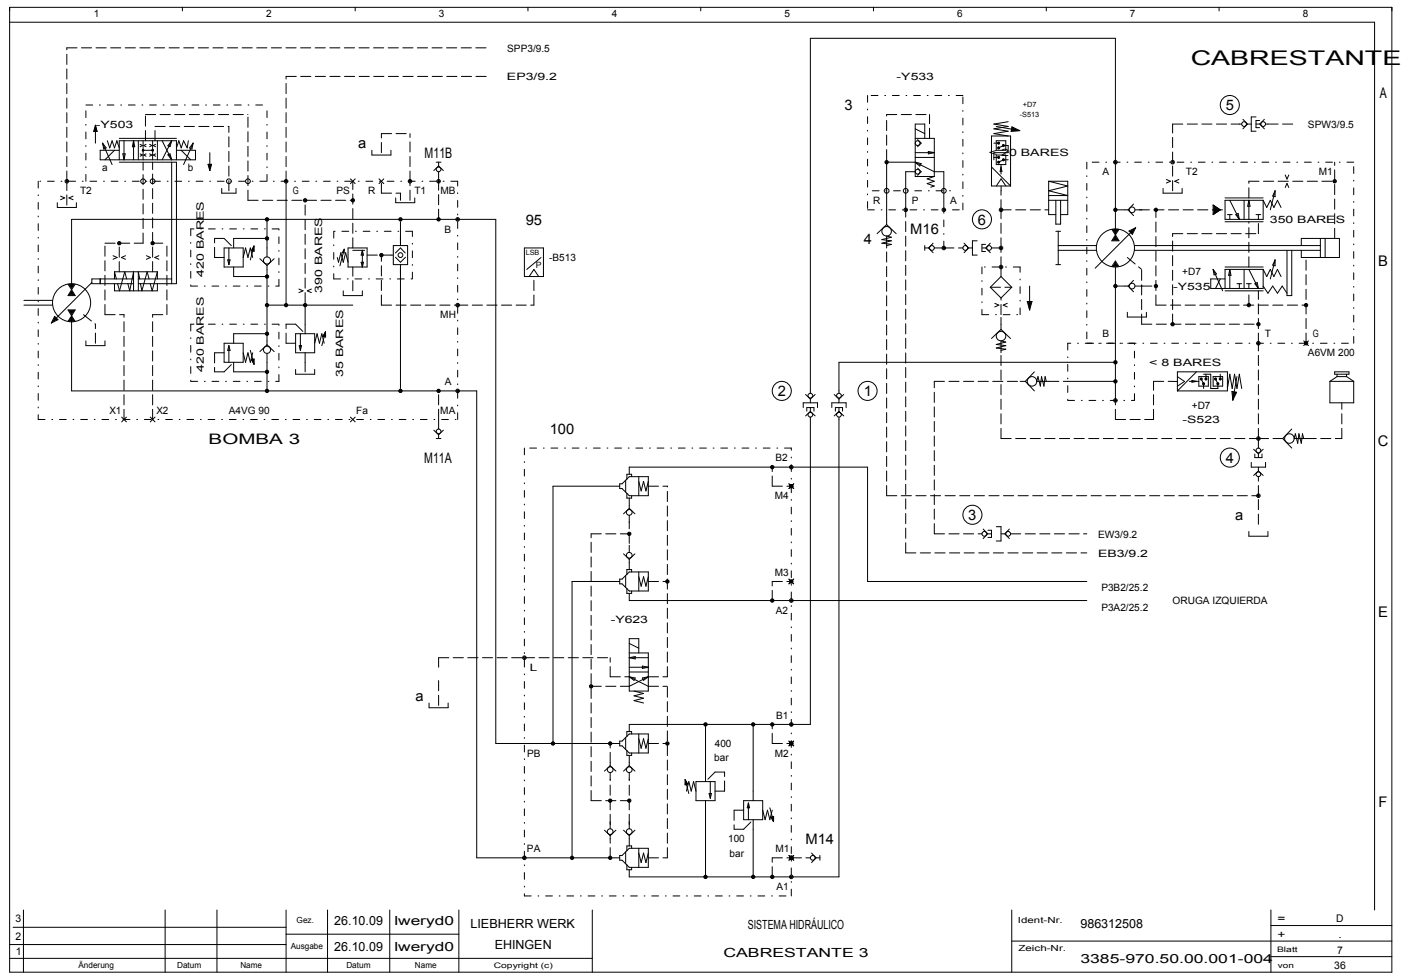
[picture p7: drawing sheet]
<svg xmlns="http://www.w3.org/2000/svg" width="582mm" height="406mm" viewBox="0 0 582 406" stroke-linecap="round" stroke-linejoin="round" font-family="sans-serif">
<g fill="none" stroke="#000" stroke-width=".42">
<path d="M4 3.1h574.2v400.9h-574.2zM4 9.2h567v369M75.8 3.1v1.4M147.6 3.1v1.4M219.3 3.1v1.4M291.1 3.1v1.4M362.9 3.1v1.4M434.6 3.1v1.4M506.4 3.1v1.4M39.6 52.1l.8 2.6h-1.5zM39.6 52.1l.5 2.4h-1l.5-1.6 .2 1.4h-.5l.3-.8M39.6 52.1v7.4"/>
<path d="M42.6 59.5l1.5 2-1 .5zM42.6 59.5l4 8.9M44.6 58.5l1 3 1-3 1 3 .9-3 1 3M49.5 57.5h23.8M51.5 58.5v7.9M55.5 58.5v7.9M55.5 58.5l.5 2.5h-1zM57.5 58.5v7.9M58.2 60l.9 .5-.9 .5M59.4 58.5v7.9M60.7 60l-1 .5 1 .5M62.2 60l.9 .5-.9 .5"/>
<path d="M63.4 58.5v7.9M64.6 60l-.9 .5 .9 .5M65.4 58.5v7.9M67.4 58.5l3.9 7.9M71.3 58.5l-.7 2.5-.9-.4zM71.3 58.5l-3.9 7.9M78.2 58.5l-.4 3-1.5-3-1 3-1-3-1 3M80.2 59.5l-.5 2.5-1-.5zM80.2 59.5l-3.9 8.9M380.2 57.5h7.9v15.8M380.2 53.5l4 2M381.2 58l1.5 1.5-1.5 1.5"/>
<path d="M384.2 57.5v-5.9h-4v21.7h7.9M411.9 56.5h7.9v20.8h-7.9zM412.9 59.5h2M413.9 58.5h3.9v4h-3.9zM413.9 52.6l9.7 1.7M418.8 50.6l-5.9 1 5.9 1-5.9 .9 5.9 1-5.9 1 5.9 1M420.4 52.7l3.2 1.6-3.6 .3zM421.7 53.9l-.9-.5-.1 .5 1.8 .2-2-1.1-.2 1.3h3.3M514.8 51.6h1M516.3 49.6l1.9 2M518.2 51.6h1.6M518.2 51.6l-1.9 1.9"/>
<path d="M521.8 48.6h-2v5.9h2M521.8 51.6h2M523.3 50.1h-1.5v2.9h1.5M525.2 49.6l-1.8 2 1.8 1.9M525.7 51.6h1M47.6 62.5l-4 3.9M49.5 62.5h-7.9v3.9h39.6v-3.9h-7.9M49.5 66.4v-7.9h23.8v7.9M49.5 67.4h23.8v50.5h-15.8M51 63.9h1l-.5 2.5zM58.2 63.9l.9 .5-.9 .5M59.4 62.5h4"/>
<path d="M60.7 63.9l-1 .5 1 .5M62.2 63.9l.9 .5-.9 .5M64.6 63.9l-.9 .5 .9 .5M69.7 64.3l.9-.4 .7 2.5zM71.3 67.4v50.5M75.3 62.5l3.9 3.9M86.4 68.3h1.5l-.7 2.6zM87.2 69.4l.3-.8h-.5l.2 1.4 .5-1.6h-1l.5 2.5M87.2 63.4v7.5M92.1 78.3v2h6v-2M118.8 75.3v50.5M145.6 74.3l2 2"/>
<path d="M147.6 74.3l-2 2M154.5 62.5v1.9h7.9v-1.9M157.5 74.3l1.9 2M159.4 74.3l-1.9 2M180.2 70.9l2-1.9 2 1.9M181.2 67.4h2M182.2 67.4v2M380.2 67.4h-11.9v25.9M380.2 63.4h7.9M380.2 65.4h7.9M380.2 67.4l2.5 .6-.6 1-1.9-1.5M380.2 67.4l7.9 4h4v15.8"/>
<path d="M380.2 71.4h-4v15.8M381.2 69.9l1.5 1.5-1.5 1.4M385.6 62.9l2.5 .5-2.5 .5zM388.1 73.3l-2.9 1 2.9 1-2.9 1 2.9 1-1.5 .5M411.9 69.4l7.9 7.9M412.9 65.4h2M413.9 64.4h3.9v4h-3.9zM413.9 77.3l2-3 1.9 3M414.9 61.5l1.9-1h2v2.9h-5.9v3M415.8 69.4l.4 1.8h-.7zM415.9 77.3v2M418.8 66.4h-2l-1.9 1"/>
<path d="M435.6 75.3h8v13.9h-3M435.6 75.3l8 2-8 2 8 2h-8M435.6 75.3v13.9h3M483.2 78.3v2h7.9v-2M484.5 74.6l1.7 .7-1.7 .8M489.7 74.6l-1.7 .7 1.7 .8M529.7 79.3v2.5l-1-.3zM529.7 79.3l-2 7.9M533.9 72.7l.7 1.7 .8-1.7M533.9 77.9l.7-1.7 .8 1.7M23.8 84.2v2h7.9v-2M25.2 81.5l1.7 .8-1.7 .7"/>
<path d="M30.4 81.5l-1.7 .8 1.7 .7M110.9 99.1h-13.8v3.9M110.9 91.2v15.6M164.4 82.3v1.9h7.9v-1.9M166.4 92.2v9.9M368.3 93.3l-3.9 3.8M368.3 93.3l4 3.8M435.6 83.2h8M438.6 83.2v9.9h2v-9.9M438.6 96.1h2M439.6 96.1v13.9M461.9 95.3l1.5 2.3"/>
<path d="M462.3 95.4h2.1l-1 1.7zM462.8 95.7h1.2l-.6 .8zM463.2 99.3h.4zM463.3 96h.1M463.4 97.6v-81.7h-126.8v147.5M463.4 97.6l1.4 2.5h-2.9zM463.4 98.2l.9 1.6h-1.9zM463.4 98.8l.5 .7h-1zM464.8 95.3l-1.4 2.3M467.3 87.2h1.3M468.6 87.2l2.3 2.4M469 96l2.8-1.4-1.4 2.8z"/>
<path d="M469.5 96.1l1.6-.8-.8 1.6zM470 96.2l.4-.2-.2 .5zM470.9 84.8l-2.3 2.4M471.5 87.2h2.9M471.8 94.6l-16.9 16.9M503.9 85.2l3 2-3 2zM506.6 87.2l-2.4-1.5v3l2.2-1.4-1.9-1v1.9l1.5-.9-1.3-.6v1.1l.9-.5-.7-.2v.3l.2-.1M508.9 83.2h15.8v8h-15.8zM508.9 92.2h15.8M508.9 82.3h15.8M509.9 89.2h2M510.9 89.2v2"/>
<path d="M510.9 83.2l3.9 8M513.4 89.2l.9-.5 .5 2.5zM516.8 83.2v8M518.8 83.2v8M518.8 83.2l.5 2.5h-1zM521.8 89.2h2M522.8 89.2v2M524.7 83.2l1.5 3 1.5-3 1.5 3 1.5-3 1.5 3M548.5 99.1v7.9M550.5 99.1v7.9M28.3 118.1l1.4 2.3M28.8 118.2h1.9l-1 1.6z"/>
<path d="M29.2 118.5h1l-.5 .8zM29.5 118.7h.4l-.2 .3zM29.7 117.9v-26.7h176.3v217.8h51.4M31.2 118.1l-1.5 2.3M38.2 117.4l-16.9 16.8M41.6 115.9v2M46.9 106.3l1.7 .7-1.7 .7M47.6 117.9v3h17.8v-3M47.6 112.9v3M47.6 112.9l.8 3M47.6 112.9h17.8M52.1 106.3l-1.7 .7 1.7 .7"/>
<path d="M52.6 115.9l-.8-3-2.2 8-.8-3M53.1 117.9l.8 3 1.6-8v8M55.5 115.9h-17.3v2h17.3M57.5 115.9h13.8M58.1 115.9l-.6-3v8M60.8 106.3l1.7 .7-1.7 .7M61.9 115.9l-.8-3-2.2 8-.5-3M65.4 112.9v3M65.4 112.9l-2.2 8-.8-3M66 106.3l-1.7 .7 1.7 .7M93.1 103h7.9v8h-7.9zM94.6 108h1l-.5 2z"/>
<path d="M95.1 103v7M97.1 111v3.9h13.8M101 107l1-4 1 4 1-4 1 4M105.5 102.2l.1 2.2-1.2-.3zM105.5 102.2l-1.5 5.8M105.5 102.2l-.8 1.9 .7 .2v-1.4l-.4 1 .3 .1-.1-.6M107.9 107.5l3 2.8M110.9 110.3v33M113.9 107.5l-3 2.8M140.1 107l.5 2 1-4 1 4 1-4 1 4M143 103.6l-.8 1.3 .8 .2v-1.6l-1.8 7M144.6 103h7.9v8h-7.9z"/>
<path d="M146.6 104h4.9M150 109h1l-.5 2zM150.5 104l.5 2h-1zM150.5 104v7M162.4 106h1M163.4 102.1h5.9v7.9h-5.9zM164.3 106.9l2.1 2.1 2-2.1M164.3 105.1l2.1-2.1 1.9 2.1M166.4 110v51.5M217.8 103h8v11.9h-8zM219.8 114.9l2-2.9 2 2.9M224.8 107l-6 5"/>
<path d="M368.3 102.1l2-.5-4-.5 4-1-4-.5 4-1-2-.5v4.9M384.2 103h1.9M384.2 102.1v1.9M387.6 101.1l-1.9 1.9 1.9 2M400.5 101.1l1.9 1.9M402.4 103h1.6M402.4 103l-1.9 2M405.9 100.1h-1.9v5.9h1.9M407.9 103h1.6M409.4 101.6h-1.5v2.9h1.5M409.5 103l1.9 2M411.4 119.4l4.4-4.5 4.5 4.5-4.5 4.4z"/>
<path d="M411.4 101.1l-1.9 1.9M427.7 118.9v9.9M438.6 110h2M439.6 102.1h15.8M439.6 104h15.8M461.9 110.8l1.5-2.3 1.4 2.3M463.4 111v55.4M463.4 109.1l.9 1.6h-1.9zM463.4 109.6l.5 .8h-1zM463.4 109.9l.2 .3h-.4zM467.3 118.9h1.3M468.6 118.9l2.3 2.4"/>
<path d="M470.9 116.5l-2.3 2.4M471.3 102.1h77.2M471.3 104h77.2M471.5 118.9h2.9M503.9 112l4 8.9M503.9 112l1.4 1.8-1 .4zM506.9 115.9l-2 4M508.9 111h15.8M510.9 112v7.9M510.9 112l.5 2.4h-1zM513.8 117.9h2M514.8 117.9v2"/>
<path d="M516.8 112v7.9M517.8 117.9h2M518.8 117.9v2M518.8 112l4 7.9M521.3 117.9l1-.5 .5 2.5zM524.7 112v7.9h-21.7v-4h5.9M524.7 112h-15.8v7.9M524.7 112l1.5 2.9 1.5-2.9 1.5 2.9 1.5-2.9 1.5 2.9M524.7 118.9l2 3 2-3 2 3 2-3 1.9 3M529.7 108v2.5l-1-.3zM529.7 108l-2 7.9M534.6 104v18.8h2v-18.8"/>
<path d="M540.6 102.1v-3h15.8v7.9h-15.8v-3M9.9 126.8h11.9M9.9 124.8h11.9M22.7 131.5l1.4 1.3-2.8 1.4zM22.8 131.9l.8 .8-1.6 .8zM22.9 132.3l.2 .3-.4 .2zM28.3 128.8h2.9l-1.5 2.5zM28.8 129.1h1.9l-1 1.6zM29.2 129.4h1l-.5 .7zM29.5 129.6h.4zM29.7 120.4l1.5 2.4h-2.9zM29.7 131.3v31.1h168.3v194.1h59.4"/>
<path d="M29.7 121.6l.5 .6h-1zM29.7 121l1 1.5h-1.9zM29.7 131.3l1.5 2.2M29.6 132.8h.1M29.7 132.3l.6 .8h-1.2zM29.7 131.8l1.1 1.6h-2.1zM29.7 131.3l-1.4 2.2M29.8 122h-.3h.4M110.9 138.7h-13.8v3.9M110.9 126.8h35.7M122.8 138.7h7.9v7.9h-7.9zM124.2 120.1l1.7 .8-1.7 .7"/>
<path d="M124.8 138.7v6.9M126.8 126.8v11.9M129.4 120.1l-1.7 .8 1.7 .7M135.2 137.9l.1 2.2-1.2-.3zM135.2 137.9l-1.5 5.7M135.2 137.9l-.8 1.8 .7 .2v-1.4l-.4 1.1 .3 .1-.1-.7M142.6 120.9v1.9h7.9v-1.9M413.2 126.1l1.7 .7-1.7 .7M415.8 134.7v2.2M415.8 136.9l-3.9 3.8M415.8 136.9l4 3.8M418.4 126.1l-1.7 .7 1.7 .7"/>
<path d="M426.7 125.3h2l-1 3.5zM427.7 126.8l.4-1h-.6l.2 1.9 .7-2.2h-1.3l.6 3.3M468.3 129.8v2h7.9v-2M508.9 120.9h15.8M35.7 141.7v1.9h7.9v-1.9M93.1 142.6h7.9v8h-7.9zM95.1 143.6v7M95.1 143.6l.5 2h-1zM97.1 150.6v3.9h13.8M101 146.6l1 4 1-4 1 4 1-4M104 145.6l1.5 5.8M104.4 149.5l1.2-.3-.1 2.2z"/>
<path d="M105.2 150.2l.1-.6-.3 .1 .4 1v-1.4l-.7 .3 .8 1.8M110.9 146.8v15.6M110.9 143.3l3 2.8M110.9 143.3l-3 2.8M122.8 153.5v2h7.9v-2M124.3 143.6h1l-.5 2zM126.8 146.6v7.9M130.7 142.6l1-3.9 1 3.9 1-3.9 1 3.9M415.8 145.6l2-.5-3.9-.5 3.9-1-3.9-.5 3.9-1-2-.4v4.9M423.8 158.5h2.1M425.9 158.5l3.8 3.9M429.7 154.5l-3.8 4"/>
<path d="M434.6 158.5l-.4-2-.5 4-1-4-.5 4-1-4-.5 2h4.9M443.6 158.5h19.8M463.4 150.6h-114.9v12.8M487.1 158.5h2M489.1 154.5h20.8v7.9h-20.8M489.1 156.5l3 2-3 2M495.2 158.1l1.8 .4-1.8 .4zM497 154.5l-7.9 8v-7.9M498 156.5h4v4h-4zM499 157.5l1 2v2M500 155.5h3v6h2.9v-2l-1-2M501 155.5v2"/>
<path d="M503.9 156.5h4v4h-4zM506.9 155.5v2M513.8 156.5l-1.7 9.8M541.6 141.7l2 1.9M543.6 141.7l-2 1.9M552.5 158.5h9.9M552.5 158.5v8.9h9.9v-8.9M554.4 154.5h6v1h-6zM555.4 156.5h4M555.4 155.5v1M555.4 156.5l-2.9 2M559.4 155.5v1"/>
<path d="M559.4 156.5l3 2M50.5 173.3l2 2M52.5 173.3l-2 2M62.4 173.3l2 2M64.4 173.3l-2 2M145.6 173.3l2 2M147.6 173.3l-2 2M180.2 178.8l2 1.9 2-1.9M333.7 169.4v-2h5.9v2M334.7 172.8l1.9-1.8 2 1.8M334.7 163.9l1.9 1.9M335.2 170.9v-1.5h2.9v1.5"/>
<path d="M336.6 173.3v127.7h-75.2v3M336.6 165.8v1.6M336.6 169.4v2M338.6 163.9l-2 1.9M345.5 169.4v-2h6v2M346.5 172.8l2-1.8 2 1.8M346.5 163.9l2 1.9M347 170.9v-1.5h3v1.5M348.5 173.3v191.1h-87.1v-3M348.5 165.8v1.6M348.5 169.4v2M350.5 163.9l-2 1.9"/>
<path d="M509.9 161.5l1-6 1 6 1-6 .9 6 1-6 1 6M511.8 162.7l1.9 .3-1.6 3.3zM512.5 164.3l.5-.9-.5-.1-.2 1.9 1.1-2-1.3-.3v3.4M536.6 178.3l-3.7 3.9M181.2 182.2h2M182.2 180.3v1.9M259.9 199.6v4.9M261.4 197.1v-3h99v47.5h91.1M262.4 198.1v-1h-2v2M265.4 198.1v7.9M519.8 192.1v2h5.9v-2M520.8 186.7l2 1.9"/>
<path d="M521.3 188.7v1.5h2.9v-1.5M522.8 188.6v1.6M522.8 194.1v1.6M522.8 195.7l-2 1.9M522.8 195.7l1.9 1.9M524.7 186.7l-1.9 1.9M530.7 182.2h2.2M532.9 182.2l3.7 4M541.6 182.2l-.5-1.9-.5 3.9-1-3.9-.5 3.9-1-3.9-.5 1.9h5M257.4 201.1h1l3-3h7.9v7.9h-7.9l-3-3h-1zM257.4 202h-27.7v107M260.4 205v2h2v-1"/>
<path d="M261.4 207v4.3M261.4 214.1v3M261.4 211.3l2.4 2.2M261.4 211.3l-2.4 2.2M265.4 200.1l.9 3.9 1-3.9 1 3.9 1-3.9M327.7 201.1l2 1.9M329.7 201.1l-2 1.9M408.4 219.9l1.9 1.9M413.9 218.9h1.9v5.9h-1.9M419.3 219.9l-1.9 1.9M259 230.2l2.4 2.2M259.9 239.2v4.9"/>
<path d="M261.4 226.6v3M261.4 232.4v4.3M262.4 237.7v-1h-2v2M263.8 230.2l-2.4 2.2M265.4 237.7v7.9M265.4 239.7l.9 3.9 1-3.9 1 3.9 1-3.9M410.3 221.8h1.6M410.3 221.8l-1.9 2M410.4 220.4h1.5v2.9h-1.5M415.8 221.8h1.6M417.4 221.8l1.9 2M518.8 220.9v1.9h7.9v-1.9"/>
<path d="M257.4 240.7h1l3-3h7.9v7.9h-7.9l-3-3h-1zM257.4 241.6h-19.8v114.9M260.4 244.6v2h2v-1M261.4 246.6v3h190.1M327.7 240.7l2 1.9M329.7 240.7l-2 1.9M261.4 271.3h7.9v15.9h-7.9v-21.8h4v5.9M261.4 279.3h7.9M261.4 277.3h7.9M261.4 273.3h7.9M261.4 273.3l2.5-.5v1zM261.4 267.4l4 2"/>
<path d="M266.8 276.8l2.5 .5-2.5 .5zM178.2 292.1v2h8v-2M261.4 281.2l7.9 4M261.4 281.2l2.5 .5-.5 1zM263.4 287.2l3.9 1-3.9 1 3.9 1-3.9 .9 3.9 1M266.8 281.7l2.5-.5-2 1.5zM269.3 281.2l-7.9 4M253.5 316.9v1.3M253.5 318.2l2.4 2.2M253.5 318.2l-2.4 2.2M257.4 308h1l3-3h7.9v7.9h-7.9l-3-2.9h-1zM259.9 306.5v4.9"/>
<path d="M260.4 311.9v2h2v-1M261.4 313.9v4.3M261.4 318.2l2.4 2.2M261.4 318.2l-2.4 2.2M262.4 305v-1h-2v2M265.4 305v7.9M265.4 307l.9 3.9 1-3.9 1 3.9 1-3.9M293.1 301v23.8M312.9 301v31.7M327.7 308l2 2M329.7 308l-2 2M253.5 321v3"/>
<path d="M261.4 321v3M284.6 324l1.1 1.9-1.1 .3zM284.6 324l1.6 5.8M284.6 324l.9 1.8-.8 .2 .1-1.4 .4 1.1-.4 .1 .1-.6M285.2 328.8l1-4 .9 4 1-4 1 4M289.1 324.8h7.9v7.9h-7.9zM293.1 332.7v31.7M294.6 329.8h1l-.5 1.9zM295.1 324.8v6.9M308.9 332.7h7.9v7.9h-7.9zM310.9 333.7v6.9M310.9 333.7l.5 2h-1z"/>
<path d="M316.8 336.7l1 3.9 1-3.9 1 3.9 1-3.9M319.8 335.7l1.5 5.7M320.2 339.6l1.2-.3-.1 2.1zM251.1 345l2.4 2.3M253.5 341.4v3M253.5 347.3v1.3M255.9 345l-2.4 2.3M257.4 355.5h1l3-3h7.9v7.9h-7.9l-3-2.9h-1zM259 345l2.4 2.3M259.9 354v5M260.4 359.5v1.9h2v-1M261.4 341.4v3"/>
<path d="M261.4 347.3v4.2M262.4 352.5v-1h-2v2M263.8 345l-2.4 2.3M265.4 352.5v7.9M265.4 354.5l.9 4 1-4 1 4 1-4M312.9 340.6v23.8M321 340.3l.1-.7-.3 .1 .4 1.1v-1.4l-.7 .2 .8 1.8M327.7 355.5l2 2M329.7 355.5l-2 2M337.1 354.5l1.9 2-1.9 2M338.6 356.5h2M340.6 355.5v2"/>
<path d="M9.7 378.2v25.8M68.6 378.2v25.8M90.1 378.2v25.8M118.8 378.2v25.8M136.1 378.2v25.8M161.9 378.2v25.8M190.6 378.2v25.8M246.1 378.2v25.8M420.3 378.2v25.8M528 378.2v25.8M4 398.3h242.1M4 392.5h114.8"/>
<path d="M5.4 385.3h113.4M118.8 388.2h71.8M420.3 391.1h157.9M528 397.5h50.2M528 384.6h50.2"/>
<circle cx="381.2" cy="59.5" r=".99"/>
<circle cx="414.8" cy="59.5" r=".42"/>
<circle cx="414.8" cy="59.5" r=".3"/>
<circle cx="414.9" cy="59.5" r=".12"/>
<circle cx="510.9" cy="43.6" r="4"/>
<circle cx="516.8" cy="51.6" r=".99"/>
<circle cx="524.7" cy="51.6" r=".99"/>
<circle cx="27.8" cy="75.3" r=".74"/>
<circle cx="27.8" cy="75.3" r=".37"/>
<circle cx="59.4" cy="75.3" r=".99"/>
<circle cx="59.4" cy="62.5" r=".35"/>
<circle cx="59.4" cy="62.5" r=".25"/>
<circle cx="59.4" cy="62.5" r=".1"/>
<circle cx="63.4" cy="75.3" r=".99"/>
<circle cx="63.4" cy="62.5" r=".35"/>
<circle cx="63.4" cy="62.5" r=".25"/>
<circle cx="63.4" cy="62.5" r=".1"/>
<circle cx="95.1" cy="75.3" r=".99"/>
<circle cx="103" cy="75.3" r=".99"/>
<circle cx="118.8" cy="75.3" r=".74"/>
<circle cx="118.8" cy="75.3" r=".37"/>
<circle cx="170.3" cy="75.3" r=".74"/>
<circle cx="170.3" cy="75.3" r=".37"/>
<circle cx="182.2" cy="70.4" r=".99"/>
<circle cx="182.2" cy="75.3" r=".74"/>
<circle cx="182.2" cy="75.3" r=".37"/>
<circle cx="368.3" cy="79.3" r=".99"/>
<circle cx="368.3" cy="67.4" r=".5"/>
<circle cx="368.3" cy="67.4" r=".69"/>
<circle cx="368.3" cy="67.4" r=".2"/>
<circle cx="376.2" cy="79.3" r=".99"/>
<circle cx="381.2" cy="71.4" r=".99"/>
<circle cx="392.1" cy="79.3" r=".99"/>
<circle cx="414.8" cy="65.4" r=".42"/>
<circle cx="414.8" cy="61.5" r=".42"/>
<circle cx="414.8" cy="67.4" r=".42"/>
<circle cx="414.8" cy="61.5" r=".3"/>
<circle cx="414.8" cy="65.4" r=".3"/>
<circle cx="414.8" cy="67.4" r=".3"/>
<circle cx="414.9" cy="67.4" r=".12"/>
<circle cx="414.9" cy="61.5" r=".12"/>
<circle cx="414.9" cy="65.4" r=".12"/>
<circle cx="416.8" cy="66.4" r=".42"/>
<circle cx="416.8" cy="66.4" r=".3"/>
<circle cx="416.8" cy="60.5" r=".42"/>
<circle cx="416.8" cy="60.5" r=".3"/>
<circle cx="416.8" cy="66.4" r=".12"/>
<circle cx="416.8" cy="60.5" r=".12"/>
<circle cx="463.4" cy="67.4" r=".74"/>
<circle cx="463.4" cy="67.4" r=".37"/>
<circle cx="487.1" cy="67.4" r=".74"/>
<circle cx="487.1" cy="67.4" r=".37"/>
<circle cx="554.4" cy="75.3" r=".5"/>
<circle cx="554.4" cy="75.3" r=".69"/>
<circle cx="554.4" cy="75.3" r=".2"/>
<circle cx="110.9" cy="99.1" r=".5"/>
<circle cx="110.9" cy="91.2" r=".5"/>
<circle cx="110.9" cy="91.2" r=".69"/>
<circle cx="110.9" cy="99.1" r=".69"/>
<circle cx="110.9" cy="91.2" r=".2"/>
<circle cx="110.9" cy="99.1" r=".2"/>
<circle cx="126.8" cy="83.2" r=".5"/>
<circle cx="126.8" cy="83.2" r=".69"/>
<circle cx="126.8" cy="83.2" r=".2"/>
<circle cx="146.6" cy="83.2" r=".5"/>
<circle cx="146.6" cy="83.2" r=".69"/>
<circle cx="146.6" cy="83.2" r=".2"/>
<circle cx="166.4" cy="91.2" r=".5"/>
<circle cx="166.4" cy="91.2" r=".69"/>
<circle cx="166.4" cy="91.2" r=".2"/>
<circle cx="182.2" cy="91.2" r=".69"/>
<circle cx="182.2" cy="91.2" r=".5"/>
<circle cx="182.2" cy="91.2" r=".2"/>
<circle cx="190.1" cy="91.2" r=".74"/>
<circle cx="190.1" cy="91.2" r=".37"/>
<circle cx="368.3" cy="96.1" r="1.98"/>
<circle cx="376.2" cy="87.2" r=".74"/>
<circle cx="376.2" cy="87.2" r=".37"/>
<circle cx="392.1" cy="87.2" r=".74"/>
<circle cx="392.1" cy="87.2" r=".37"/>
<circle cx="407.9" cy="91.2" r="4"/>
<circle cx="415.8" cy="87.2" r=".74"/>
<circle cx="415.8" cy="87.2" r=".37"/>
<circle cx="463.4" cy="87.2" r=".69"/>
<circle cx="463.4" cy="87.2" r=".5"/>
<circle cx="463.4" cy="87.2" r=".2"/>
<circle cx="470.3" cy="87.2" r="1.19"/>
<circle cx="480.2" cy="87.2" r=".5"/>
<circle cx="480.2" cy="87.2" r=".69"/>
<circle cx="480.2" cy="87.2" r=".2"/>
<circle cx="49.5" cy="101.1" r=".5"/>
<circle cx="49.5" cy="101.1" r=".69"/>
<circle cx="49.5" cy="101.1" r=".2"/>
<circle cx="63.4" cy="101.1" r=".69"/>
<circle cx="63.4" cy="101.1" r=".5"/>
<circle cx="63.4" cy="101.1" r=".2"/>
<circle cx="110.9" cy="108.2" r="1.49"/>
<circle cx="110.9" cy="114.9" r=".5"/>
<circle cx="110.9" cy="114.9" r=".69"/>
<circle cx="110.9" cy="114.9" r=".2"/>
<circle cx="158.4" cy="106" r=".5"/>
<circle cx="158.4" cy="106" r=".69"/>
<circle cx="158.4" cy="106" r=".2"/>
<circle cx="166.4" cy="106" r=".99"/>
<circle cx="387.1" cy="103" r=".99"/>
<circle cx="392.1" cy="103" r=".74"/>
<circle cx="392.1" cy="103" r=".37"/>
<circle cx="401" cy="103" r=".99"/>
<circle cx="410.9" cy="103" r=".99"/>
<circle cx="415.8" cy="103" r=".74"/>
<circle cx="415.8" cy="111" r=".74"/>
<circle cx="415.8" cy="103" r=".37"/>
<circle cx="415.8" cy="111" r=".37"/>
<circle cx="463.4" cy="103" r="7.9"/>
<circle cx="463.4" cy="118.9" r=".69"/>
<circle cx="463.4" cy="118.9" r=".5"/>
<circle cx="463.4" cy="118.9" r=".2"/>
<circle cx="470.3" cy="118.9" r="1.19"/>
<circle cx="480.2" cy="118.9" r=".5"/>
<circle cx="480.2" cy="118.9" r=".69"/>
<circle cx="480.2" cy="118.9" r=".2"/>
<circle cx="29.7" cy="125.8" r="7.9"/>
<circle cx="110.9" cy="138.7" r=".5"/>
<circle cx="110.9" cy="126.8" r=".5"/>
<circle cx="110.9" cy="126.8" r=".69"/>
<circle cx="110.9" cy="138.7" r=".69"/>
<circle cx="110.9" cy="138.7" r=".2"/>
<circle cx="110.9" cy="126.8" r=".2"/>
<circle cx="118.8" cy="126.8" r=".5"/>
<circle cx="118.8" cy="126.8" r=".69"/>
<circle cx="118.8" cy="126.8" r=".2"/>
<circle cx="126.8" cy="126.8" r=".5"/>
<circle cx="126.8" cy="126.8" r=".69"/>
<circle cx="126.8" cy="126.8" r=".2"/>
<circle cx="190.1" cy="126.8" r=".74"/>
<circle cx="190.1" cy="126.8" r=".37"/>
<circle cx="415.8" cy="139.7" r="1.98"/>
<circle cx="487.1" cy="134.7" r=".5"/>
<circle cx="487.1" cy="134.7" r=".69"/>
<circle cx="487.1" cy="134.7" r=".2"/>
<circle cx="518.8" cy="126.8" r=".5"/>
<circle cx="518.8" cy="126.8" r=".69"/>
<circle cx="518.8" cy="126.8" r=".2"/>
<circle cx="522.8" cy="134.7" r=".5"/>
<circle cx="522.8" cy="134.7" r=".69"/>
<circle cx="522.8" cy="134.7" r=".2"/>
<circle cx="542.6" cy="126.8" r=".69"/>
<circle cx="542.6" cy="126.8" r=".5"/>
<circle cx="542.6" cy="126.8" r=".2"/>
<circle cx="110.9" cy="145.4" r="1.49"/>
<circle cx="110.9" cy="154.5" r=".5"/>
<circle cx="110.9" cy="154.5" r=".69"/>
<circle cx="110.9" cy="154.5" r=".2"/>
<circle cx="428.7" cy="158.5" r="1.98"/>
<circle cx="463.4" cy="150.6" r=".69"/>
<circle cx="463.4" cy="158.5" r=".69"/>
<circle cx="463.4" cy="158.5" r=".5"/>
<circle cx="463.4" cy="150.6" r=".5"/>
<circle cx="463.4" cy="158.5" r=".2"/>
<circle cx="463.4" cy="150.6" r=".2"/>
<circle cx="499" cy="157.5" r=".42"/>
<circle cx="499" cy="157.5" r=".3"/>
<circle cx="499" cy="157.5" r=".12"/>
<circle cx="500" cy="159.5" r=".3"/>
<circle cx="500" cy="159.5" r=".42"/>
<circle cx="500" cy="159.5" r=".12"/>
<circle cx="501" cy="157.5" r=".42"/>
<circle cx="501" cy="157.5" r=".3"/>
<circle cx="501" cy="157.5" r=".12"/>
<circle cx="504.9" cy="157.5" r=".3"/>
<circle cx="504.9" cy="157.5" r=".42"/>
<circle cx="504.9" cy="157.5" r=".12"/>
<circle cx="505.9" cy="159.5" r=".42"/>
<circle cx="505.9" cy="159.5" r=".3"/>
<circle cx="505.9" cy="159.5" r=".12"/>
<circle cx="506.9" cy="157.5" r=".42"/>
<circle cx="506.9" cy="157.5" r=".12"/>
<circle cx="506.9" cy="157.5" r=".3"/>
<circle cx="522.8" cy="142.6" r=".74"/>
<circle cx="522.8" cy="142.6" r=".37"/>
<circle cx="542.6" cy="142.6" r=".69"/>
<circle cx="542.6" cy="142.6" r=".5"/>
<circle cx="542.6" cy="142.6" r=".2"/>
<circle cx="110.9" cy="162.4" r=".5"/>
<circle cx="110.9" cy="162.4" r=".69"/>
<circle cx="110.9" cy="162.4" r=".2"/>
<circle cx="166.4" cy="162.4" r=".5"/>
<circle cx="166.4" cy="162.4" r=".69"/>
<circle cx="166.4" cy="162.4" r=".2"/>
<circle cx="182.2" cy="179.3" r=".99"/>
<circle cx="182.2" cy="162.4" r=".5"/>
<circle cx="182.2" cy="162.4" r=".69"/>
<circle cx="182.2" cy="162.4" r=".2"/>
<circle cx="190.1" cy="162.4" r=".74"/>
<circle cx="190.1" cy="162.4" r=".37"/>
<circle cx="324.8" cy="162.4" r="4"/>
<circle cx="336.6" cy="172.3" r=".99"/>
<circle cx="336.6" cy="164.4" r=".99"/>
<circle cx="348.5" cy="172.3" r=".99"/>
<circle cx="348.5" cy="164.4" r=".99"/>
<circle cx="360.4" cy="162.4" r="4"/>
<circle cx="463.4" cy="166.4" r=".74"/>
<circle cx="463.4" cy="166.4" r=".37"/>
<circle cx="320.8" cy="194.1" r=".69"/>
<circle cx="320.8" cy="194.1" r=".5"/>
<circle cx="320.8" cy="194.1" r=".2"/>
<circle cx="328.7" cy="194.1" r=".74"/>
<circle cx="328.7" cy="194.1" r=".37"/>
<circle cx="510.9" cy="190.2" r="4"/>
<circle cx="522.8" cy="187.2" r=".99"/>
<circle cx="522.8" cy="182.2" r=".74"/>
<circle cx="522.8" cy="197.1" r=".99"/>
<circle cx="522.8" cy="182.2" r=".37"/>
<circle cx="535.6" cy="182.2" r="1.98"/>
<circle cx="261.4" cy="212.9" r="1.19"/>
<circle cx="328.7" cy="202" r=".69"/>
<circle cx="328.7" cy="202" r=".5"/>
<circle cx="328.7" cy="202" r=".2"/>
<circle cx="404" cy="213.9" r="4"/>
<circle cx="522.8" cy="206" r=".74"/>
<circle cx="522.8" cy="206" r=".37"/>
<circle cx="261.4" cy="230.8" r="1.19"/>
<circle cx="261.4" cy="221.8" r=".5"/>
<circle cx="261.4" cy="221.8" r=".69"/>
<circle cx="261.4" cy="221.8" r=".2"/>
<circle cx="408.9" cy="221.8" r=".99"/>
<circle cx="418.8" cy="221.8" r=".99"/>
<circle cx="277.2" cy="241.6" r=".5"/>
<circle cx="277.2" cy="241.6" r=".69"/>
<circle cx="277.2" cy="241.6" r=".2"/>
<circle cx="320.8" cy="249.6" r=".69"/>
<circle cx="320.8" cy="249.6" r=".5"/>
<circle cx="320.8" cy="249.6" r=".2"/>
<circle cx="328.7" cy="249.6" r=".74"/>
<circle cx="328.7" cy="241.6" r=".69"/>
<circle cx="328.7" cy="241.6" r=".5"/>
<circle cx="328.7" cy="249.6" r=".37"/>
<circle cx="328.7" cy="241.6" r=".2"/>
<circle cx="217.8" cy="273.3" r=".74"/>
<circle cx="217.8" cy="273.3" r=".37"/>
<circle cx="245.6" cy="285.2" r=".5"/>
<circle cx="245.6" cy="285.2" r=".69"/>
<circle cx="245.6" cy="285.2" r=".2"/>
<circle cx="229.7" cy="309" r=".69"/>
<circle cx="229.7" cy="309" r=".5"/>
<circle cx="229.7" cy="309" r=".2"/>
<circle cx="253.5" cy="319.9" r="1.19"/>
<circle cx="253.5" cy="309" r=".5"/>
<circle cx="253.5" cy="309" r=".69"/>
<circle cx="253.5" cy="309" r=".2"/>
<circle cx="261.4" cy="319.9" r="1.19"/>
<circle cx="277.2" cy="309" r=".5"/>
<circle cx="277.2" cy="309" r=".69"/>
<circle cx="277.2" cy="309" r=".2"/>
<circle cx="293.1" cy="301" r=".5"/>
<circle cx="293.1" cy="301" r=".69"/>
<circle cx="293.1" cy="301" r=".2"/>
<circle cx="312.9" cy="301" r=".69"/>
<circle cx="312.9" cy="301" r=".5"/>
<circle cx="312.9" cy="301" r=".2"/>
<circle cx="320.8" cy="301" r=".69"/>
<circle cx="320.8" cy="301" r=".5"/>
<circle cx="320.8" cy="301" r=".2"/>
<circle cx="328.7" cy="309" r=".69"/>
<circle cx="328.7" cy="301" r=".74"/>
<circle cx="328.7" cy="309" r=".5"/>
<circle cx="328.7" cy="301" r=".37"/>
<circle cx="328.7" cy="309" r=".2"/>
<circle cx="253.5" cy="332.7" r=".5"/>
<circle cx="253.5" cy="332.7" r=".69"/>
<circle cx="253.5" cy="332.7" r=".2"/>
<circle cx="261.4" cy="332.7" r=".5"/>
<circle cx="261.4" cy="332.7" r=".69"/>
<circle cx="261.4" cy="332.7" r=".2"/>
<circle cx="217.8" cy="356.5" r=".74"/>
<circle cx="217.8" cy="356.5" r=".37"/>
<circle cx="237.6" cy="356.5" r=".5"/>
<circle cx="237.6" cy="356.5" r=".69"/>
<circle cx="237.6" cy="356.5" r=".2"/>
<circle cx="253.5" cy="345.6" r="1.19"/>
<circle cx="253.5" cy="356.5" r=".5"/>
<circle cx="253.5" cy="356.5" r=".69"/>
<circle cx="253.5" cy="356.5" r=".2"/>
<circle cx="261.4" cy="345.6" r="1.19"/>
<circle cx="328.7" cy="356.5" r=".69"/>
<circle cx="328.7" cy="356.5" r=".74"/>
<circle cx="328.7" cy="356.5" r=".5"/>
<circle cx="328.7" cy="356.5" r=".37"/>
<circle cx="328.7" cy="356.5" r=".2"/>
<circle cx="337.6" cy="356.5" r=".99"/>
<circle cx="293.1" cy="364.4" r=".5"/>
<circle cx="293.1" cy="364.4" r=".69"/>
<circle cx="293.1" cy="364.4" r=".2"/>
<circle cx="312.9" cy="364.4" r=".69"/>
<circle cx="312.9" cy="364.4" r=".5"/>
<circle cx="312.9" cy="364.4" r=".2"/>
<circle cx="320.8" cy="364.4" r=".69"/>
<circle cx="320.8" cy="364.4" r=".5"/>
<circle cx="320.8" cy="364.4" r=".2"/>
<circle cx="328.7" cy="364.4" r=".74"/>
<circle cx="328.7" cy="364.4" r=".37"/>
</g>
<g fill="none" stroke="#000" stroke-width=".42" stroke-dasharray="4.2 1.8">
<path d="M27.8 19.9h174.2M118.8 31.8h83.2M60.4 58.5v-10.9M60.4 47.6h42.6M64.4 58.5v-5.9M64.4 52.6h30.7M158.4 55.5h11.9M368.3 47.6h17.8M386.1 57.5v-9.9M487.1 51.6h27.7M526.7 51.6h11.9M27.8 75.3v-55.4"/>
<path d="M95.1 79.3v-26.7M118.8 75.3v-43.5M158.4 63.4v-7.9M170.3 75.3v-19.8M182.2 75.3v-3.9M368.3 66.4v-18.8M415.8 68.4v4M487.1 79.3v-11.9M487.1 67.4v-15.8M518.8 75.3h35.6M27.8 85.2v-9.9M89.1 99.1h4"/>
<path d="M93.1 99.1l4 3.9M103 83.2v-35.6M103 83.2h43.6M158.4 80.3v-5M158.4 80.3h8M166.4 83.2v-2.9M170.3 83.2v-7.9M182.2 91.2v-15.9M415.8 87.2v-7.9M415.8 87.2h19.8M463.4 87.2h3.9M473.3 87.2h35.6"/>
<path d="M487.1 97.1h35.7M518.8 82.3v-7M522.8 97.1v-4.9M554.4 99.1v-31.7M43.6 101.1h15.8M49.5 112.9v-11.8M59.4 101.1v-33.7M63.4 112.9v-45.5M63.4 101.1h5.9M89.1 107v-7.9M93.1 107h-4M146.6 103v-27.7"/>
<path d="M152.5 106h9.9M388.1 103h4M392.1 103h7.9M411.4 119.4h8.9M411.9 103h3.9M415.8 114.9v-3.9M415.8 111v-8M415.8 103v-15.8M463.4 118.9h3.9M468.3 107l5.9 5M474.2 118.9h6M518.8 111v-18.8"/>
<path d="M34.7 130.8l4.9 3.9M43.6 130.8v-29.7M43.6 130.8h7.9M63.4 130.8h5.9M69.3 130.8v-29.7M118.8 134.7h4M122.8 134.7l4 4M126.8 125.8v-42.6M146.6 120.9v-9.9M158.4 126.8v-20.8M158.4 126.8h31.7M190.1 126.8h31.7"/>
<path d="M221.8 126.8v-11.9M415.8 130.8v-7M474.2 134.7v-22.7M474.2 134.7h48.6M480.2 126.8v-39.6M480.2 126.8h62.4M487.1 134.7v-37.6M518.8 126.8v-5.9M39.6 142.6v-7.9M89.1 146.6v7.9M89.1 154.5h4M93.1 154.5l4-3.9"/>
<path d="M93.1 146.6h-4M118.8 142.6v-7.9M122.8 142.6h-4M388.1 158.5h35.7M435.6 158.5h8M479.2 158.5h7.9M498 158.5h-4M522.8 142.6v-21.7M542.6 142.6v-35.6M51.5 174.3v-43.5M63.4 174.3v-43.5M182.2 178.3v-4"/>
<path d="M182.2 174.3v-11.9M463.4 174.3v-7.9M463.4 174.3h15.8M479.2 174.3v-15.8M415.8 182.2v-35.6M415.8 182.2h107M522.8 186.2v-4M522.8 182.2v-39.6M522.8 182.2h7.9M542.6 182.2h14.8M557.4 182.2v-14.8M269.3 202h7.9"/>
<path d="M320.8 202v-7.9M320.8 202h7.9M368.3 206v-103M368.3 206h154.5M522.8 217.9v-11.9M522.8 206v-7.9M245.6 221.8h15.8M261.4 225.8v-8.9M376.2 229.8v-142.6M376.2 229.8h75.3M388.1 221.8v-63.3M388.1 221.8h19.8"/>
<path d="M419.8 221.8h31.7M269.3 241.6h7.9M320.8 249.6v-8M320.8 241.6h7.9M182.2 277.3v-4M182.2 273.3h35.6M217.8 273.3h35.7M182.2 293.1v-11.9M245.6 285.2h15.8M253.5 281.2v-7.9M253.5 281.2h7.9M269.3 285.2h7.9"/>
<path d="M269.3 281.2h7.9M277.2 281.2v-79.2M253.5 316.9v-7.9M269.3 309h7.9M320.8 309v-8M320.8 309h7.9M245.6 332.7v-110.9M245.6 332.7h15.8M297 320.8l-3.9 4M297 328.8h4M301 328.8v-8M301 320.8h-4"/>
<path d="M305 336.7v7.9M308.9 336.7h-3.9M253.5 356.5v-7.9M253.5 342.6v-18.8M261.4 342.6v-18.8M269.3 356.5h7.9M277.2 356.5v-71.3M305 344.6h3.9M308.9 344.6l4-4M320.8 356.5h7.9M328.7 356.5h7.9M320.8 364.4v-7.9"/>
</g>
<g fill="none" stroke="#000" stroke-width=".42" stroke-dasharray="2.8 2.8 .4 2.8">
<path d="M360.4 39.7v47.5M400 39.7h-39.6M35.7 43.6h75.2M15.9 75.3v99M35.7 75.3v-31.7M110.9 75.3v-31.7M190.1 75.3h-174.2M362.4 79.3h34.6M451.5 67.4v75.2M562.4 67.4h-110.9M79.2 95.1v23.8M115.9 95.1h-36.7"/>
<path d="M138.6 96.1v19.8M171.3 96.1h-32.7M360.4 87.2h39.6M400 87.2v-47.5M79.2 118.9h36.7M115.9 118.9v-23.8M138.6 115.9h32.7M171.3 115.9v-19.8M392.1 103v-15.8M407.9 111v19.8M423.8 111h-15.9M79.2 134.7v23.8"/>
<path d="M115.9 134.7h-36.7M407.9 130.8h15.9M415.8 134.7v-3.9M423.8 130.8v-19.8M79.2 158.5h36.7M115.9 158.5v-23.8M443.6 142.6v23.8M451.5 142.6h110.9M471.3 142.6h-27.7M562.4 142.6v-75.2M15.9 174.3h174.2M190.1 174.3v-99"/>
<path d="M443.6 166.4h27.7M471.3 166.4v-23.8M217.8 186.2v186.1M328.7 186.2h-110.9M217.8 372.3h110.9M328.7 372.3v-186.1"/>
</g>
<text font-size="8.4" x="494.6" y="26.9">CABRESTANTE</text>
<g font-size="6.1">
<text x="573.2" y="40.9">A</text>
<text x="572.5" y="110.5">B</text>
<text x="572.4" y="185.2">C</text>
<text x="572.5" y="256.2">E</text>
<text x="572.7" y="335.2">F</text>
</g>
<g font-size="6">
<text x="350.8" y="45.8">3</text>
<text x="509.2" y="45.8">5</text>
<text x="148.8" y="61.7">a</text>
<text x="176.4" y="65.6">M11B</text>
<text x="218.4" y="93.4">95</text>
<text x="406.3" y="93.4">6</text>
<text x="358.8" y="101.3">4</text>
<text x="378.2" y="97.3">M16</text>
<text x="323.1" y="164.6">2</text>
<text x="358.9" y="164.6">1</text>
<text x="86.7" y="184.4">BOMBA 3</text>
<text x="228.4" y="180.5">100</text>
<text x="176.3" y="192.4">M11A</text>
<text x="509.3" y="192.4">4</text>
<text x="402.3" y="216.1">3</text>
<text x="513.1" y="216.1">a</text>
<text x="172.6" y="291.4">a</text>
<text x="334.6" y="350.8">M14</text>
</g>
<g font-size="5.2">
<text x="138.9" y="384.4">26.10.09</text>
<text x="163.8" y="384.4">lweryd0</text>
<text x="195.4" y="385.8">LIEBHERR WERK</text>
<text x="310.7" y="386.1">SISTEMA HIDRÁULICO</text>
<text x="448.8" y="385.8">986312508</text>
<text x="138.9" y="395.1">26.10.09</text>
<text x="163.8" y="395.1">lweryd0</text>
<text x="205.5" y="394.4">EHINGEN</text>
<text x="300.5" y="397.6">CABRESTANTE 3</text>
<text x="448.8" y="400.2">3385-970.50.00.001-004</text>
</g>
<g font-size="4.4">
<text x="6.4" y="383.3">3</text>
<text x="530.7" y="383.3">=</text>
<text x="555.1" y="383.3">D</text>
<text x="530.7" y="389.8">+</text>
<text x="556" y="389.8">.</text>
<text x="6.4" y="390.5">2</text>
<text x="6.5" y="397">1</text>
<text x="555.5" y="396.3">7</text>
<text x="554.3" y="402.7">36</text>
</g>
<g font-size="4.2">
<text x="38.9" y="7.1">1</text>
<text x="110.6" y="7.1">2</text>
<text x="182.3" y="7.1">3</text>
<text x="254.1" y="7.1">4</text>
<text x="325.8" y="7.1">5</text>
<text x="397.7" y="7.1">6</text>
<text x="469.4" y="7.1">7</text>
<text x="541.2" y="7.1">8</text>
<text x="210.7" y="21.4">SPP3/9.5</text>
<text x="210.6" y="33.3">EP3/9.2</text>
<text x="372.5" y="33.3">-Y533</text>
<text x="39.8" y="53.1">-Y503</text>
<text x="543.3" y="53.1">SPW3/9.5</text>
<text x="410.8" y="65">&lt; 20 BARES</text>
<text x="42.4" y="70.9">a</text>
<text x="78" y="70.9">b</text>
<text x="458" y="72.9">A</text>
<text x="492.6" y="72.9">T2</text>
<text x="547.8" y="72.9">M1</text>
<text x="33.3" y="80.8">T2</text>
<text x="121.6" y="80.8">G</text>
<text x="139.7" y="80.8">PS</text>
<text x="152.9" y="80.8">R</text>
<text x="172.2" y="80.8">T1</text>
<text x="183" y="80.8">MB</text>
<text x="362.8" y="84.8">R</text>
<text x="378.7" y="84.8">P</text>
<text x="394.7" y="84.8">A</text>
<text x="527.5" y="92.7">350 BARES</text>
<text x="184.7" y="96.7">B</text>
<text x="228.2" y="108.5">-B513</text>
<text x="84.7" y="115" transform="rotate(-90 84.7 115)">420 BARES</text>
<text x="491.1" y="114.4">+D7</text>
<text x="133.9" y="121.7" transform="rotate(-90 133.9 121.7)">390 BARES</text>
<text x="487.3" y="120.4">-Y535</text>
<text x="182.9" y="132.3">MH</text>
<text x="457.9" y="140.2">B</text>
<text x="525.4" y="140.2">T</text>
<text x="545.3" y="140.2">G</text>
<text x="543.4" y="148.1">A6VM 200</text>
<text x="84.7" y="154.6" transform="rotate(-90 84.7 154.6)">420 BARES</text>
<text x="477.4" y="152.1">&lt; 8 BARES</text>
<text x="142.5" y="156.7" transform="rotate(-90 142.5 156.7)">35 BARES</text>
<text x="184.8" y="160">A</text>
<text x="45.5" y="171.9">X1</text>
<text x="65" y="171.9">X2</text>
<text x="95.1" y="171.9">A4VG 90</text>
<text x="148" y="171.9">Fa</text>
<text x="182.9" y="171.9">MA</text>
<text x="495.1" y="169.8">+D7</text>
<text x="491.3" y="175.9">-S523</text>
<text x="322.2" y="191.7">B2</text>
<text x="321.8" y="207.5">M4</text>
<text x="456.1" y="223.4">EW3/9.2</text>
<text x="456.1" y="231.3">EB3/9.2</text>
<text x="321.8" y="239.2">M3</text>
<text x="457.5" y="245.8">P3B2/25.2</text>
<text x="487.1" y="251.1">ORUGA IZQUIERDA</text>
<text x="322.3" y="255.1">A2</text>
<text x="457.5" y="253.7">P3A2/25.2</text>
<text x="253.7" y="259">-Y623</text>
<text x="220.2" y="278.8">L</text>
<text x="322.5" y="298.6">B1</text>
<text x="296.9" y="310.5">400</text>
<text x="219" y="314.5">PB</text>
<text x="296.7" y="316.4">bar</text>
<text x="321.8" y="314.5">M2</text>
<text x="302.5" y="350.1">100</text>
<text x="218.9" y="354.1">PA</text>
<text x="303.1" y="356">bar</text>
<text x="322.1" y="354.1">M1</text>
<text x="322.6" y="369.9">A1</text>
</g>
<text font-size="3.6" x="222.5" y="111.3">P</text>
<g font-size="3.5">
<text x="123.2" y="383.7">Gez.</text>
<text x="422.9" y="383.7">Ident-Nr.</text>
<text x="120.8" y="394.5">Ausgabe</text>
<text x="423.1" y="395.2">Zeich-Nr.</text>
<text x="32.6" y="402.4">Änderung</text>
<text x="73.5" y="402.4">Datum</text>
<text x="99.9" y="402.4">Name</text>
<text x="143.9" y="402.4">Datum</text>
<text x="172.4" y="402.4">Name</text>
</g>
<g font-size="3.1">
<text x="530.5" y="395.8">Blatt</text>
<text x="205.1" y="402.3">Copyright (c)</text>
<text x="530.8" y="402.3">von</text>
</g>
<g font-size="3">
<text x="424.9" y="44.4">+D7</text>
<text x="423.7" y="48.7">-S513</text>
<text x="218.4" y="106.1">LSB</text>
</g>
</svg>
